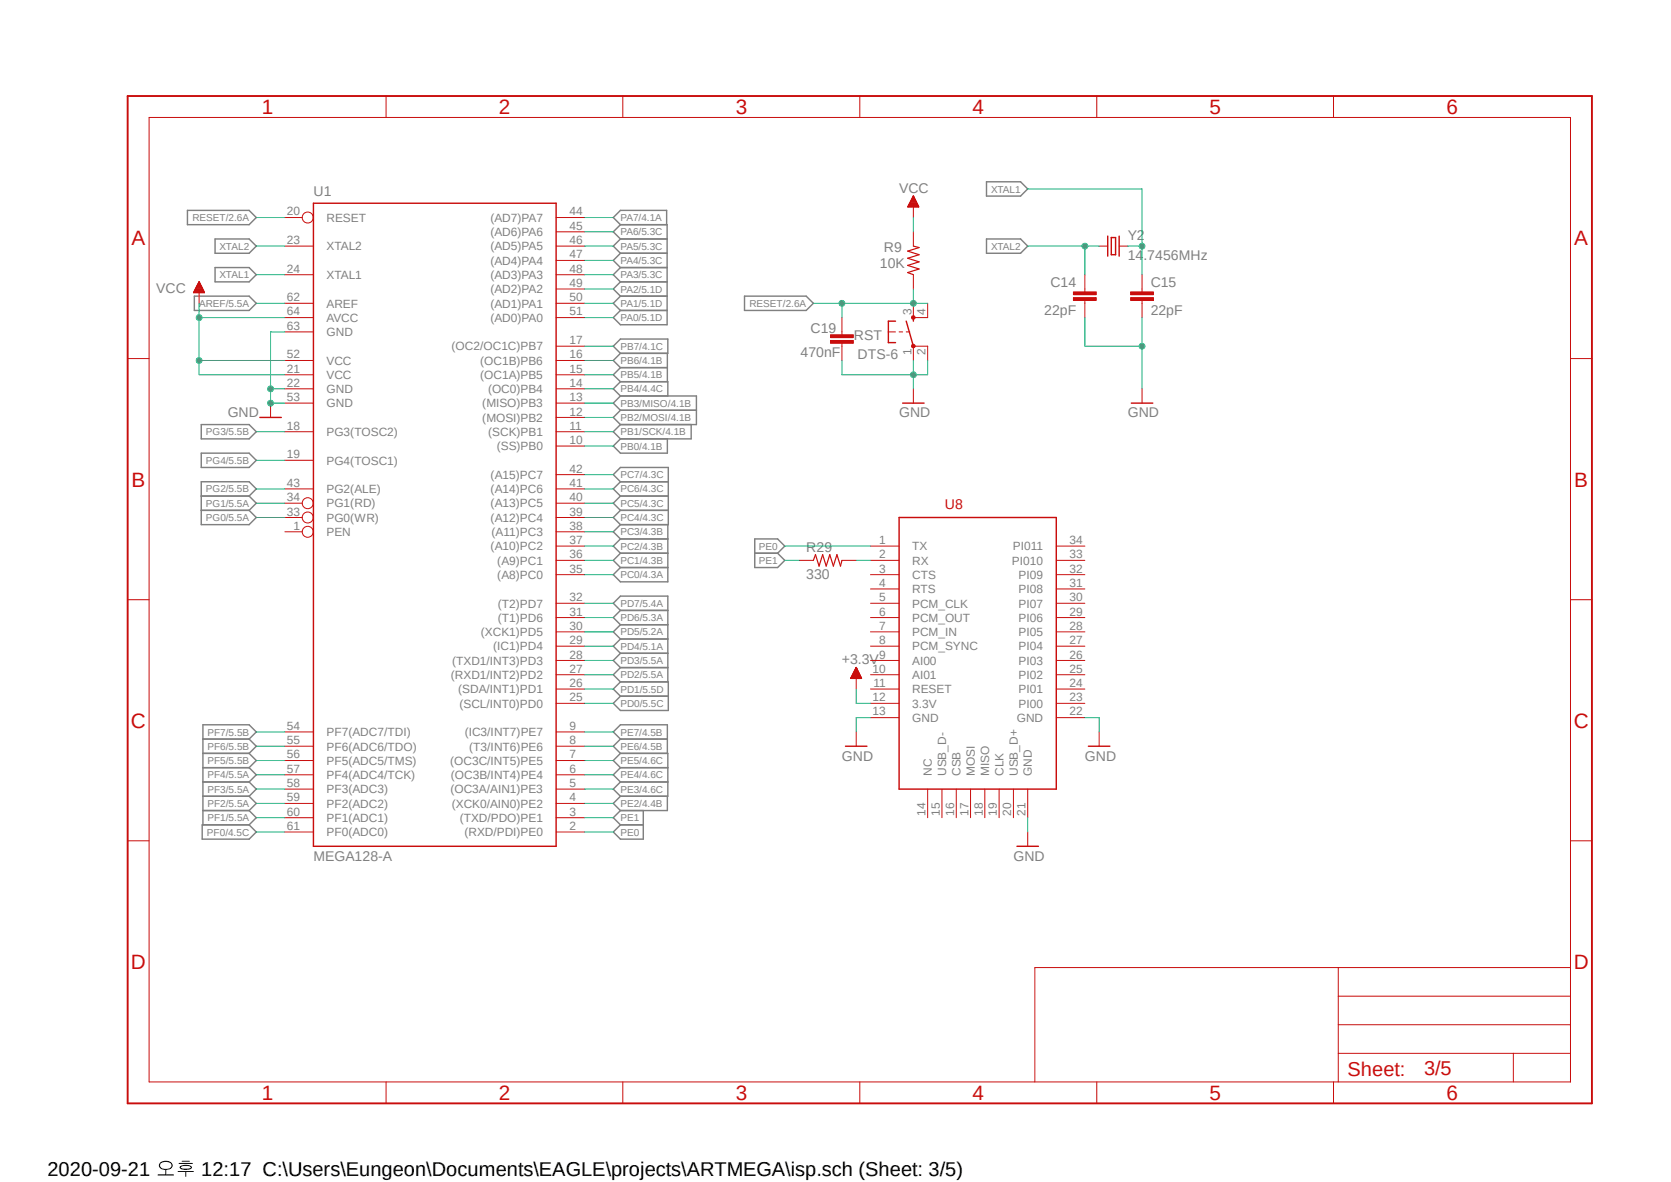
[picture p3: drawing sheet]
<svg xmlns="http://www.w3.org/2000/svg" width="297mm" height="210mm" viewBox="0 0 297 210" stroke-linecap="round" stroke-linejoin="round" font-family="sans-serif">
<path d="M28.4 206.7a.85 .85 0 0 0 .1 .9 .85 .85 0 0 0 1 .3 .85 .85 0 0 0 .9-.3 .85 .85 0 0 0 .1-.9 1.61 1.61 0 0 0-2.1 0zM28.6 206.7a1.44 1.44 0 0 1 1.9 .2v.2a1.17 1.17 0 0 1-2.1 0zM28 208.7l.1 .2 2.8-.1-.1-.1h-1.3v-.8l-.1 .8zM31.8 206.7v.1l2.5-.1zM32.3 206.3l.1 .1 1.3-.1zM32 207.2l-.1 .2a1.46 1.46 0 0 0 1.7 .4l.5-.2a.28 .28 0 0 0-.2-.5l-.9-.1zM32.2 207.3a2.45 2.45 0 0 1 1.7 0v.1a1.97 1.97 0 0 1-1.8 0zM31.6 208.1l.1 .1h1.2v.9h.2v-.9h1.4z" fill="#000"/>
<path d="M22.2 16.7l261.1 179.9M283.3 16.7l-261.1 179.9" fill="none" stroke="#fff" stroke-width=".18"/>
<g fill="none" stroke="#808080" stroke-width=".25">
<path d="M33.3 37.4h11l1.3 1.3-1.3 1.2h-11zM110.3 39.9h8.3v17.8h-8.3l-1.3-1.3 1.3-1.2M110.3 39.9l-1.3-1.2 1.3-1.3h8.2v2.5M110.3 39.9l-1.3 1.3 1.3 1.3M175.3 32.3h6.1l1.3 1.3-1.3 1.2h-6.1zM34.5 52.6h9.8l1.3 1.3-1.3 1.3h-9.8zM38.2 47.5h6.1l1.3 1.3-1.3 1.3h-6.1zM38.2 42.5h6.1l1.3 1.2-1.3 1.3h-6.1zM110.3 55.2h8.3M110.3 52.6h8.3M110.3 50.1h8.3M110.3 47.5h8.3"/>
<path d="M110.3 45h8.3M110.3 42.5h8.3M110.3 42.5l-1.3 1.2 1.3 1.3M110.3 45l-1.3 1.3 1.3 1.2M110.3 47.5l-1.3 1.3 1.3 1.3M110.3 50.1l-1.3 1.3 1.3 1.2M110.3 52.6l-1.3 1.3 1.3 1.3M132.3 52.6h11l1.3 1.3-1.3 1.3h-11zM175.3 42.5h6.1l1.3 1.2-1.3 1.3h-6.1zM35.8 75.4h8.5l1.3 1.3-1.3 1.3h-8.5zM110.3 78l-1.3 1.2 1.3 1.3h8.3v-2.5M110.3 72.9l-1.3 1.3 1.3 1.2"/>
<path d="M110.3 70.4l-1.3 1.2 1.3 1.3M110.3 67.8l-1.3 1.3 1.3 1.3M110.3 65.3l-1.3 1.3 1.3 1.2M110.3 60.2h8.4v2.6h-8.4l-1.3-1.3zM110.3 67.8h8.4v2.6M110.3 62.8l-1.3 1.3 1.3 1.2M110.3 65.3h8.3M110.3 70.4h13.5v5h-13.5M110.3 72.9h13.5M110.3 75.4l-1.3 1.3 1.3 1.3M118.6 62.8v5M122.9 75.4v2.6h-12.6"/>
<path d="M35.8 80.5h8.5l1.3 1.3-1.3 1.3h-8.5zM35.8 88.1h8.5M35.8 90.7h8.5M44.3 88.1l1.3-1.2-1.3-1.3h-8.5v7.6h8.5l1.3-1.3-1.3-1.2M44.3 88.1l1.3 1.3-1.3 1.3M110.3 98.3h8.4M110.3 95.8h8.4M110.3 85.6l-1.3-1.3 1.3-1.2h8.5v10.1h-8.5M110.3 85.6h8.5M110.3 85.6l-1.3 1.3 1.3 1.2M110.3 88.1h8.5M110.3 88.1l-1.3 1.3 1.3 1.3"/>
<path d="M110.3 90.7h8.5M110.3 90.7l-1.3 1.2 1.3 1.3M110.3 93.2l-1.3 1.3 1.3 1.3M110.3 95.8l-1.3 1.2 1.3 1.3M110.3 98.3l-1.3 1.3 1.3 1.2M118.7 93.2v10.2h-8.4l-1.3-1.3 1.3-1.3M134.2 95.8h4l1.3 1.2-1.3 1.3 1.3 1.3-1.3 1.2h-4zM134.2 98.3h4M110.3 100.8h8.4M110.3 108.5l-1.3-1.3 1.3-1.3h8.4v15.3M110.3 108.5h8.4M110.3 108.5l-1.3 1.2 1.3 1.3"/>
<path d="M110.3 111h8.4M110.3 111l-1.3 1.3 1.3 1.2M110.3 113.5h8.4M110.3 113.5l-1.3 1.3 1.3 1.3M110.3 116.1h8.4M110.3 116.1l-1.3 1.2 1.3 1.3M110.3 118.6h8.4M110.3 118.6l-1.3 1.3 1.3 1.3M36.1 138.9h8.2M36.1 136.4h8.2M36.1 133.9h8.2M36.1 131.3h8.2"/>
<path d="M44.3 131.3l1.3-1.3-1.3-1.2h-8.2v17.8M44.3 138.9l1.3 1.3-1.3 1.3M44.3 136.4l1.3 1.3-1.3 1.2M44.3 133.9l1.3 1.2-1.3 1.3M44.3 131.3l1.3 1.3-1.3 1.3M110.3 131.3l-1.3-1.3 1.3-1.2h8.3v5.1M110.3 133.9h8.4v7.6h-8.4M110.3 138.9h8.4M110.3 136.4h8.4M110.3 131.3h8.3M110.3 138.9l-1.3 1.3 1.3 1.3M110.3 136.4l-1.3 1.3 1.3 1.2"/>
<path d="M110.3 133.9l-1.3 1.2 1.3 1.3M110.3 131.3l-1.3 1.3 1.3 1.3M110.3 121.2h8.5v5h-8.5l-1.3-1.2 1.3-1.3M110.3 121.2l-1.3 1.2 1.3 1.3M110.3 123.7h8.5M35.9 146.6h8.4l1.3 1.2-1.3 1.3h-8.4zM36.1 144h8.2M36.1 141.5h8.2M44.3 144l1.3 1.3-1.3 1.3M44.3 141.5l1.3 1.2-1.3 1.3M110.3 146.6h4M110.3 144l-1.3 1.3 1.3 1.3"/>
<path d="M110.3 141.5l-1.3 1.2 1.3 1.3M114.3 144v5.1h-4l-1.3-1.3 1.3-1.2M118.6 141.5v2.5h-8.3"/>
</g>
<g fill="none" stroke="#c90d0c" stroke-width=".18">
<path d="M68.6 17.1v3.8M110.7 17.1v3.8M152.8 17.1v3.8M194.9 17.1v3.8M237 17.1v3.8M26.5 20.9h252.6v171.3h-252.6zM50.6 38.7h3.1M98.8 38.7h5.1M50.6 43.7h5.1M50.6 48.8h5.1M50.6 53.9h5.1M50.6 56.4h5.1"/>
<path d="M50.6 59h5.1M98.8 41.2h5.1M98.8 43.7h5.1M98.8 46.3h5.1M98.8 48.8h5.1M98.8 51.4h5.1M98.8 53.9h5.1M98.8 56.4h5.1M192.8 51.4v.5M192.8 53.4v.5M195.4 43.7h1.5M198.9 43.7h1.5"/>
<path d="M22.7 63.7h3.8M50.6 64.1h5.1M50.6 66.6h5.1M50.6 69.1h5.1M50.6 71.6h5.1M50.6 76.7h5.1M98.8 61.5h5.1M98.8 64.1h5.1M98.8 66.6h5.1M98.8 69.1h5.1M98.8 71.6h5.1M98.8 74.2h5.1"/>
<path d="M98.8 76.7h5.1M98.8 79.2h5.1M279.1 63.7h3.9M50.6 86.9h5.1M50.6 89.4h3.1M50.6 91.9h3.1M50.6 94.5h3.1M50.6 81.8h5.1M98.8 84.3h5.1M98.8 86.9h5.1M98.8 89.4h5.1M98.8 91.9h5.1"/>
<path d="M98.8 94.5h5.1M98.8 97h5.1M98.8 99.6h5.1M142 99.6h2.6M149.6 99.6h2.6M154.7 97h5.1M154.7 99.6h5.1M187.7 97h5.1M187.7 99.6h5.1M22.7 106.6h3.8M98.8 107.2h5.1M98.8 109.7h5.1"/>
<path d="M98.8 112.3h5.1M98.8 114.8h5.1M98.8 117.3h5.1M98.8 119.9h5.1M98.8 102.1h5.1M151.6 119.9h1.2M151.6 119.8h1.2M151.6 119.7h1.1M151.7 119.6h1M151.7 119.5h1M151.8 119.5h.8M151.8 119.4h.8"/>
<path d="M151.8 119.3h.7M151.9 119.2h.6M151.9 119.1h.5M152 119h.4M152 118.9h.4M152.1 118.8h.2M152.1 118.7h.2M152.1 118.7h.1M152.2 119.9v2.5M152.2 118.6l.6 1.9M152.2 118.6l.9 1.9h-1.9zM152.2 118.6l-.6 1.9"/>
<path d="M152.2 118.7h.1M154.7 107.2h5.1M154.7 109.7h5.1M154.7 112.3h5.1M154.7 114.8h5.1M154.7 117.3h5.1M154.7 119.9h5.1M154.7 102.1h5.1M154.7 104.6h5.1M187.7 107.2h5.1M187.7 109.7h5.1M187.7 112.3h5.1"/>
<path d="M187.7 114.8h5.1M187.7 117.3h5.1M187.7 119.9h5.1M187.7 102.1h5.1M187.7 104.6h5.1M279.1 106.6h3.9M50.6 137.7h5.1M50.6 135.1h5.1M50.6 132.6h5.1M50.6 130h5.1M98.8 137.7h5.1M98.8 135.1h5.1"/>
<path d="M98.8 132.6h5.1M98.8 130h5.1M98.8 122.4h5.1M98.8 125h5.1M151.3 120.4h1.8M151.3 120.3h1.7M151.4 120.2h1.6M151.5 120.1h1.4M151.5 120h1.4M152.2 130v2.6M154.7 122.4h5.1M154.7 125h5.1"/>
<path d="M154.7 127.5h5.1M187.7 122.4h5.1M187.7 125h5.1M187.7 127.5h5.1M195.4 130v2.6M22.7 149.4h3.8M50.6 147.8h5.1M50.6 145.3h5.1M50.6 142.7h5.1M50.6 140.2h5.1M98.8 147.8h5.1M98.8 145.3h5.1"/>
<path d="M98.8 142.7h5.1M98.8 140.2h5.1M164.9 140.2v5.1M167.4 140.2v5.1M170 140.2v5.1M172.5 140.2v5.1M175 140.2v5.1M177.6 140.2v5.1M180.1 140.2v5.1M182.7 140.2v5.1M182.7 147.8v2.6M279.1 149.4h3.9"/>
<path d="M237.9 171.9v20.3M237.9 177h41.2M279.1 171.9h-95.2v20.3M68.6 192.2v3.8M110.7 192.2v3.8M152.8 192.2v3.8M194.9 192.2v3.8M237 192.2v3.8M237.9 187.2h41.2M237.9 182.1h41.2M269 187.2v5"/>
<circle cx="54.7" cy="38.6" r=".98"/>
<circle cx="54.7" cy="89.4" r=".98"/>
<circle cx="54.7" cy="94.5" r=".98"/>
<circle cx="54.7" cy="91.9" r=".98"/>
</g>
<path d="M22.7 17.1h260.3v178.9h-260.3z" fill="none" stroke="#c90d0c" stroke-width=".34"/>
<path d="M55.7 36.1h43.1v114.3h-43.1zM196.9 42v3.5M197.5 42.2h.8v3.1h-.8zM198.9 42v3.5M159.8 91.9h27.9v48.3h-27.9zM152.2 118.6l.9 1.9h-1.9zM152.2 118.6l-.6 1.9M152.2 118.6l.6 1.9M150.3 132.6h3.8M193.5 132.6h3.8M180.8 150.4h3.8" fill="none" stroke="#c90d0c" stroke-width=".25"/>
<path d="M144.6 99.6l.3-1 .7 2 .6-2 .7 2 .6-2 .6 2 .7-2 .6 2 .2-1" fill="none" stroke="#c90d0c" stroke-width=".21"/>
<path d="M190.8 51.9h4.1v.5h-4.1z" fill-rule="evenodd" fill="#c90d0c"/>
<path d="M190.8 51.9h4.1v.5h-4.1z" fill="none" stroke="#c90d0c" stroke-width=".18"/>
<path d="M190.8 52.9h4.1v.5h-4.1z" fill-rule="evenodd" fill="#c90d0c"/>
<path d="M190.8 52.9h4.1v.5h-4.1zM192.8 48.8v2.6M192.8 53.9v2.5M203 51.4v.5M203 53.4v.5" fill="none" stroke="#c90d0c" stroke-width=".18"/>
<path d="M201 52.9h4v.5h-4z" fill-rule="evenodd" fill="#c90d0c"/>
<path d="M201 52.9h4v.5h-4z" fill="none" stroke="#c90d0c" stroke-width=".18"/>
<path d="M201 51.9h4v.5h-4z" fill-rule="evenodd" fill="#c90d0c"/>
<path d="M157.9 59h1.3M159.8 59h.6M161.1 59h.6M162.3 41.2v2.5M162.3 48.8v2.6M162.3 56.4h2.6M201 51.9h4v.5h-4zM203 48.8v2.6M203 53.9v2.5M162.3 61.5h2.6M203 69.1v2.5" fill="none" stroke="#c90d0c" stroke-width=".18"/>
<path d="M159.2 57.1h-1.3v3.8h1.3M161.1 57.1l1.2 4.4M162.3 56.4v.7M201.1 71.6h3.8" fill="none" stroke="#c90d0c" stroke-width=".25"/>
<path d="M162.3 43.7l1.1 .3-2.1 .6 2.1 .7-2.1 .6 2.1 .6-2.1 .7 2.1 .6-2.1 .6 1 .4" fill="none" stroke="#c90d0c" stroke-width=".21"/>
<path d="M162.1 61.3h.5l.1 .2-.1 .2h-.5z" fill-rule="evenodd" fill="#c90d0c"/>
<path d="M162.1 61.3h.5l.1 .2-.1 .2h-.5z" fill="none" stroke="#c90d0c" stroke-width=".18"/>
<path d="M162.1 56.2h.5l.1 .2-.1 .2h-.5z" fill-rule="evenodd" fill="#c90d0c"/>
<g fill="none" stroke="#c90d0c" stroke-width=".18">
<path d="M161.4 36.7h1.9M161.5 36.6h1.7M161.5 36.5h1.7M161.5 36.4h1.6M161.6 36.3h1.5M161.6 36.2h1.4M161.7 36.2h1.3M161.8 36.1h1.1M161.8 35.9h1.1M161.9 35.8h.9M161.9 35.7h.9M162 35.6h.7"/>
<path d="M162 35.5h.7M162.1 35.4h.5M162.1 35.3h.5M162.2 35.2h.3M162.2 35.1h.3M162.3 35h.1M162.3 34.9h.1M162.3 36.1v2.6M162.3 34.8l1 1.9h-1.9zM149.6 59v.5M162.1 56.2h.5l.1 .2-.1 .2h-.5zM162.3 53.9v2.5"/>
<path d="M164.9 53.9v2.5M149.6 61v.5M162.3 61.5v2.6M162.3 69.1v2.5M164.9 61.5v2.6"/>
</g>
<path d="M162.3 34.8l1 1.9h-1.9zM160.4 71.6h3.9" fill="none" stroke="#c90d0c" stroke-width=".25"/>
<path d="M147.6 60.5h4.1v.5h-4.1z" fill-rule="evenodd" fill="#c90d0c"/>
<path d="M147.6 60.5h4.1v.5h-4.1z" fill="none" stroke="#c90d0c" stroke-width=".18"/>
<path d="M147.6 59.5h4.1v.5h-4.1z" fill-rule="evenodd" fill="#c90d0c"/>
<g fill="none" stroke="#c90d0c" stroke-width=".18">
<path d="M34.5 51.9h1.8M34.5 51.8h1.7M34.6 51.7h1.6M34.6 51.6h1.6M34.7 51.5h1.4M34.7 51.4h1.4M34.8 51.4h1.2M34.8 51.2h1.2M34.8 51.1h1.1M34.9 51.1h1M34.9 51h1M35 50.9h.8"/>
<path d="M35 50.8h.8M35.1 50.7h.6M35.1 50.6h.5M35.1 50.5h.5M35.2 50.5h.4M35.3 50.3h.2M35.3 50.2h.2M35.3 50.2h.1M35.4 51.4v2.5M35.4 50.1l.9 1.9h-1.9zM35.4 50.1h.1M147.6 59.5h4.1v.5h-4.1z"/>
<path d="M149.6 56.4v2.6M48.1 71.6v2.6M149.6 61.5v2.6"/>
</g>
<path d="M35.4 50.1l.9 1.9h-1.9zM46.2 74.2h3.8" fill="none" stroke="#c90d0c" stroke-width=".25"/>
<path d="M144.6 53.9h17.7M149.6 53.9v2.5" fill="none" stroke="#0dab76" stroke-width=".18"/>
<circle cx="149.6" cy="53.9" r=".51" fill="#0dab76"/>
<g fill="none" stroke="#0dab76" stroke-width=".18">
<path d="M162.3 51.4v2.5"/>
<circle cx="149.6" cy="53.9" r=".51"/>
</g>
<circle cx="162.3" cy="53.9" r=".51" fill="#0dab76"/>
<g fill="none" stroke="#0dab76" stroke-width=".18">
<path d="M45.6 38.7h5M203 33.6v15.2M162.3 53.9h2.6M200.4 43.7h2.6M139.5 97h15.2M139.5 99.6h2.5M103.9 147.8h5.1M103.9 145.3h5.1"/>
<circle cx="162.3" cy="53.9" r=".51"/>
</g>
<circle cx="203" cy="43.7" r=".51" fill="#0dab76"/>
<g fill="none" stroke="#0dab76" stroke-width=".18">
<path d="M182.7 33.6h20.3M45.6 48.8h5M45.6 43.7h5M182.7 43.7h12.7M192.8 43.7v5.1"/>
<circle cx="203" cy="43.7" r=".51"/>
</g>
<circle cx="192.8" cy="43.7" r=".51" fill="#0dab76"/>
<g fill="none" stroke="#0dab76" stroke-width=".18">
<path d="M35.4 53.9v12.7h15.2M35.4 64.1h15.2"/>
<circle cx="192.8" cy="43.7" r=".51"/>
</g>
<circle cx="35.4" cy="64.1" r=".51" fill="#0dab76"/>
<g fill="none" stroke="#0dab76" stroke-width=".18">
<path d="M35.4 56.4h15.2"/>
<circle cx="35.4" cy="64.1" r=".51"/>
</g>
<circle cx="35.4" cy="56.4" r=".51" fill="#0dab76"/>
<g fill="none" stroke="#0dab76" stroke-width=".18">
<path d="M162.3 38.7v2.5M50.6 69.1h-2.5v2.5h2.5"/>
<circle cx="35.4" cy="56.4" r=".51"/>
</g>
<circle cx="48.1" cy="71.6" r=".51" fill="#0dab76"/>
<g fill="none" stroke="#0dab76" stroke-width=".18">
<path d="M50.6 59h-2.5v10.1"/>
<circle cx="48.1" cy="71.6" r=".51"/>
</g>
<circle cx="48.1" cy="69.1" r=".51" fill="#0dab76"/>
<g fill="none" stroke="#0dab76" stroke-width=".18">
<path d="M162.3 64.1v5M164.9 64.1v2.5h-2.6"/>
<circle cx="48.1" cy="69.1" r=".51"/>
</g>
<circle cx="162.3" cy="66.6" r=".51" fill="#0dab76"/>
<g fill="none" stroke="#0dab76" stroke-width=".18">
<path d="M192.8 56.4v5.1h10.2M203 56.4v12.7M149.6 64.1v2.5h12.7"/>
<circle cx="162.3" cy="66.6" r=".51"/>
</g>
<circle cx="203" cy="61.5" r=".51" fill="#0dab76"/>
<g fill="none" stroke="#0dab76" stroke-width=".18">
<path d="M103.9 38.7h5.1M45.6 53.9h5M103.9 41.2h5.1M103.9 43.7h5.1M103.9 46.3h5.1M103.9 48.8h5.1M103.9 51.4h5.1M103.9 53.9h5.1M103.9 56.4h5.1M45.6 76.7h5M103.9 61.5h5.1M103.9 64.1h5.1"/>
<path d="M103.9 66.6h5.1M103.9 69.1h5.1M103.9 71.6h5.1M103.9 74.2h5.1M103.9 76.7h5.1M103.9 79.2h5.1M45.6 86.9h5M45.6 89.4h5M45.6 91.9h5M45.6 81.8h5M103.9 84.3h5.1M103.9 86.9h5.1"/>
<path d="M103.9 89.4h5.1M103.9 91.9h5.1M103.9 94.5h5.1M103.9 97h5.1M103.9 99.6h5.1M152.2 99.6h2.5M103.9 107.2h5.1M103.9 109.7h5.1M103.9 112.3h5.1M103.9 114.8h5.1M103.9 117.3h5.1M103.9 119.9h5.1"/>
<path d="M103.9 102.1h5.1M45.6 137.7h5M45.6 135.1h5M45.6 132.6h5M45.6 130h5M103.9 137.7h5.1M103.9 135.1h5.1M103.9 132.6h5.1M103.9 130h5.1M103.9 122.4h5.1M103.9 125h5.1M152.2 122.4v2.6h2.5"/>
<path d="M154.7 127.5h-2.5v2.5M192.8 127.5h2.6v2.5M45.6 147.8h5M45.6 145.3h5M45.6 142.7h5M45.6 140.2h5M103.9 142.7h5.1M103.9 140.2h5.1M182.7 145.3v2.5"/>
<circle cx="203" cy="61.5" r=".51"/>
</g>
<g font-size="3.7" fill="#c90d0c">
<text x="46.5" y="20.3">1</text>
<text x="88.6" y="20.3">2</text>
<text x="130.8" y="20.3">3</text>
<text x="172.8" y="20.3">4</text>
<text x="215" y="20.3">5</text>
<text x="257.1" y="20.3">6</text>
<text x="23.4" y="43.6">A</text>
<text x="279.8" y="43.6">A</text>
<text x="23.4" y="86.4">B</text>
<text x="279.8" y="86.4">B</text>
<text x="23.3" y="129.3">C</text>
<text x="279.7" y="129.3">C</text>
<text x="23.3" y="172.1">D</text>
<text x="279.7" y="172.1">D</text>
<text x="46.5" y="195.5">1</text>
<text x="88.6" y="195.5">2</text>
<text x="130.8" y="195.5">3</text>
<text x="172.8" y="195.5">4</text>
<text x="215" y="195.5">5</text>
<text x="257.1" y="195.5">6</text>
</g>
<g font-size="3.6" fill="#c90d0c">
<text x="239.5" y="191.1">Sheet:</text>
<text x="253.1" y="191">3/5</text>
</g>
<g font-size="3.6">
<text x="8.4" y="208.9">2020-09-21</text>
<text x="35.8" y="208.9">12:17 C:\Users\Eungeon\Documents\EAGLE\projects\ARTMEGA\isp.sch (Sheet: 3/5)</text>
</g>
<g font-size="2.5" fill="#808080">
<text x="55.7" y="34.8">U1</text>
<text x="159.8" y="34.2">VCC</text>
<text x="156.4" y="47.5">10K</text>
<text x="157.1" y="44.7">R9</text>
<text x="200.5" y="46.3">14.7456MHz</text>
<text x="200.5" y="42.7">Y2</text>
<text x="27.8" y="52">VCC</text>
<text x="186.7" y="51">C14</text>
<text x="204.5" y="51">C15</text>
<text x="144.1" y="59.1">C19</text>
<text x="185.6" y="56.1">22pF</text>
<text x="204.5" y="56.1">22pF</text>
<text x="142.3" y="63.4">470nF</text>
<text x="151.8" y="60.5">RST</text>
<text x="152.4" y="63.8">DTS-6</text>
<text x="40.5" y="74.2">GND</text>
<text x="159.8" y="74.2">GND</text>
<text x="200.5" y="74.2">GND</text>
<text x="143.3" y="98.1">R29</text>
<text x="143.3" y="102.9">330</text>
<text x="149.7" y="118">+3.3V</text>
<text x="149.7" y="135.1">GND</text>
<text x="192.8" y="135.1">GND</text>
<text x="55.7" y="152.9">MEGA128-A</text>
<text x="180.1" y="152.9">GND</text>
</g>
<text font-size="2.5" fill="#c90d0c" x="167.9" y="90.4">U8</text>
<g font-size="2.1" fill="#808080">
<text x="51" y="38.3">20</text>
<text x="58" y="39.4">RESET</text>
<text x="87.2" y="42">(AD6)PA6</text>
<text x="87.2" y="39.4">(AD7)PA7</text>
<text x="101.2" y="40.8">45</text>
<text x="101.2" y="38.3">44</text>
<text x="51" y="43.3">23</text>
<text x="58" y="44.5">XTAL2</text>
<text x="87.2" y="44.5">(AD5)PA5</text>
<text x="87.2" y="47">(AD4)PA4</text>
<text x="101.2" y="43.3">46</text>
<text x="101.2" y="45.9">47</text>
<text x="51" y="53.5">62</text>
<text x="51" y="48.4">24</text>
<text x="58" y="49.6">XTAL1</text>
<text x="87.2" y="49.6">(AD3)PA3</text>
<text x="87.2" y="52.1">(AD2)PA2</text>
<text x="101.2" y="48.4">48</text>
<text x="101.2" y="51">49</text>
<text x="101.2" y="53.5">50</text>
<text x="51" y="56">64</text>
<text x="51" y="58.6">63</text>
<text x="58" y="57.2">AVCC</text>
<text x="58" y="59.7">GND</text>
<text x="58" y="54.7">AREF</text>
<text x="87.2" y="54.7">(AD1)PA1</text>
<text x="87.2" y="57.2">(AD0)PA0</text>
<text x="101.2" y="56">51</text>
<text x="162" y="56" transform="rotate(-90 162 56)">3</text>
<text x="164.5" y="56" transform="rotate(-90 164.5 56)">4</text>
<text x="51" y="63.7">52</text>
<text x="58" y="64.8">VCC</text>
<text x="80.3" y="62.3">(OC2/OC1C)PB7</text>
<text x="85.3" y="64.8">(OC1B)PB6</text>
<text x="101.2" y="61.1">17</text>
<text x="101.2" y="63.7">16</text>
<text x="162" y="63" transform="rotate(-90 162 63)">1</text>
<text x="164.5" y="63" transform="rotate(-90 164.5 63)">2</text>
<text x="51" y="66.2">21</text>
<text x="51" y="71.3">53</text>
<text x="51" y="68.7">22</text>
<text x="58" y="67.4">VCC</text>
<text x="58" y="69.8">GND</text>
<text x="85.3" y="67.4">(OC1A)PB5</text>
<text x="86.7" y="69.9">(OC0)PB4</text>
<text x="101.2" y="66.2">15</text>
<text x="101.2" y="68.7">14</text>
<text x="101.2" y="71.3">13</text>
<text x="51" y="76.4">18</text>
<text x="58" y="72.4">GND</text>
<text x="58" y="77.5">PG3(TOSC2)</text>
<text x="85.7" y="72.4">(MISO)PB3</text>
<text x="85.7" y="74.9">(MOSI)PB2</text>
<text x="86.8" y="77.5">(SCK)PB1</text>
<text x="101.2" y="73.8">12</text>
<text x="101.2" y="76.4">11</text>
<text x="51" y="81.4">19</text>
<text x="58" y="82.5">PG4(TOSC1)</text>
<text x="88.3" y="80">(SS)PB0</text>
<text x="101.2" y="84">42</text>
<text x="101.2" y="78.9">10</text>
<text x="51" y="89.1">34</text>
<text x="51" y="86.5">43</text>
<text x="58" y="87.6">PG2(ALE)</text>
<text x="87.2" y="85.1">(A15)PC7</text>
<text x="87.2" y="87.6">(A14)PC6</text>
<text x="101.2" y="86.5">41</text>
<text x="101.2" y="89.1">40</text>
<text x="51" y="91.6">33</text>
<text x="52.2" y="94.1">1</text>
<text x="58" y="92.7">PG0(WR)</text>
<text x="58" y="90.2">PG1(RD)</text>
<text x="58" y="95.2">PEN</text>
<text x="87.2" y="90.2">(A13)PC5</text>
<text x="87.2" y="92.7">(A12)PC4</text>
<text x="87.4" y="95.2">(A11)PC3</text>
<text x="101.2" y="91.6">39</text>
<text x="101.2" y="94.1">38</text>
<text x="87.2" y="97.8">(A10)PC2</text>
<text x="88.4" y="100.3">(A9)PC1</text>
<text x="101.2" y="96.7">37</text>
<text x="101.2" y="99.2">36</text>
<text x="101.2" y="101.8">35</text>
<text x="156.3" y="96.7">1</text>
<text x="156.3" y="99.2">2</text>
<text x="156.3" y="101.8">3</text>
<text x="162.1" y="97.8">TX</text>
<text x="162.1" y="100.3">RX</text>
<text x="179.9" y="100.3">PI010</text>
<text x="180" y="97.8">PI011</text>
<text x="190.1" y="101.8">32</text>
<text x="190.1" y="99.2">33</text>
<text x="190.1" y="96.7">34</text>
<text x="88.4" y="102.9">(A8)PC0</text>
<text x="88.5" y="107.9">(T2)PD7</text>
<text x="101.2" y="106.8">32</text>
<text x="156.3" y="104.3">4</text>
<text x="156.3" y="106.8">5</text>
<text x="162.1" y="102.9">CTS</text>
<text x="162.1" y="105.4">RTS</text>
<text x="162.1" y="107.9">PCM_CLK</text>
<text x="181.1" y="107.9">PI07</text>
<text x="181.1" y="105.4">PI08</text>
<text x="181.1" y="102.9">PI09</text>
<text x="190.1" y="106.8">30</text>
<text x="190.1" y="104.3">31</text>
<text x="85.5" y="113">(XCK1)PD5</text>
<text x="88.5" y="110.5">(T1)PD6</text>
<text x="101.2" y="109.4">31</text>
<text x="101.2" y="111.9">30</text>
<text x="156.3" y="109.4">6</text>
<text x="156.3" y="111.9">7</text>
<text x="162.1" y="110.5">PCM_OUT</text>
<text x="162.1" y="113">PCM_IN</text>
<text x="181.1" y="113">PI05</text>
<text x="181.1" y="110.5">PI06</text>
<text x="190.1" y="111.9">28</text>
<text x="190.1" y="109.4">29</text>
<text x="80.3" y="118.1">(TXD1/INT3)PD3</text>
<text x="87.7" y="115.6">(IC1)PD4</text>
<text x="101.2" y="114.5">29</text>
<text x="101.2" y="117">28</text>
<text x="101.2" y="119.5">27</text>
<text x="155.1" y="119.5">10</text>
<text x="156.3" y="114.5">8</text>
<text x="156.3" y="117">9</text>
<text x="162.1" y="115.6">PCM_SYNC</text>
<text x="162.1" y="118.1">AI00</text>
<text x="181.1" y="118.1">PI03</text>
<text x="181.1" y="115.6">PI04</text>
<text x="190.1" y="119.5">25</text>
<text x="190.1" y="117">26</text>
<text x="190.1" y="114.5">27</text>
<text x="80.1" y="120.6">(RXD1/INT2)PD2</text>
<text x="81.4" y="123.2">(SDA/INT1)PD1</text>
<text x="81.7" y="125.7">(SCL/INT0)PD0</text>
<text x="101.2" y="122">26</text>
<text x="101.2" y="124.6">25</text>
<text x="155.1" y="124.6">12</text>
<text x="155.3" y="122">11</text>
<text x="162.1" y="120.6">AI01</text>
<text x="162.1" y="123.2">RESET</text>
<text x="162.1" y="125.7">3.3V</text>
<text x="181.1" y="125.7">PI00</text>
<text x="181.1" y="123.2">PI01</text>
<text x="181.1" y="120.6">PI02</text>
<text x="190.1" y="124.6">23</text>
<text x="190.1" y="122">24</text>
<text x="51" y="129.7">54</text>
<text x="58" y="130.8">PF7(ADC7/TDI)</text>
<text x="82.6" y="130.8">(IC3/INT7)PE7</text>
<text x="101.2" y="129.7">9</text>
<text x="155.1" y="127.1">13</text>
<text x="162.1" y="128.3">GND</text>
<text x="180.7" y="128.3">GND</text>
<text x="190.1" y="127.1">22</text>
<text x="51" y="137.3">57</text>
<text x="51" y="134.7">56</text>
<text x="51" y="132.2">55</text>
<text x="58" y="135.9">PF5(ADC5/TMS)</text>
<text x="58" y="133.3">PF6(ADC6/TDO)</text>
<text x="80" y="135.9">(OC3C/INT5)PE5</text>
<text x="83.4" y="133.3">(T3/INT6)PE6</text>
<text x="101.2" y="137.3">6</text>
<text x="101.2" y="134.7">7</text>
<text x="101.2" y="132.2">8</text>
<text x="165.6" y="137.9" transform="rotate(-90 165.6 137.9)">NC</text>
<text x="168.2" y="137.9" transform="rotate(-90 168.2 137.9)">USB_D-</text>
<text x="170.7" y="137.9" transform="rotate(-90 170.7 137.9)">CSB</text>
<text x="173.3" y="137.9" transform="rotate(-90 173.3 137.9)">MOSI</text>
<text x="175.8" y="137.9" transform="rotate(-90 175.8 137.9)">MISO</text>
<text x="178.3" y="137.9" transform="rotate(-90 178.3 137.9)">CLK</text>
<text x="180.9" y="137.9" transform="rotate(-90 180.9 137.9)">USB_D+</text>
<text x="183.4" y="137.9" transform="rotate(-90 183.4 137.9)">GND</text>
<text x="51" y="142.4">59</text>
<text x="51" y="139.8">58</text>
<text x="58" y="143.5">PF2(ADC2)</text>
<text x="58" y="141">PF3(ADC3)</text>
<text x="58" y="138.4">PF4(ADC4/TCK)</text>
<text x="80.1" y="141">(OC3A/AIN1)PE3</text>
<text x="80.1" y="138.4">(OC3B/INT4)PE4</text>
<text x="80.3" y="143.5">(XCK0/AIN0)PE2</text>
<text x="101.2" y="142.4">4</text>
<text x="101.2" y="139.8">5</text>
<text x="51" y="147.4">61</text>
<text x="51" y="144.9">60</text>
<text x="58" y="148.6">PF0(ADC0)</text>
<text x="58" y="146">PF1(ADC1)</text>
<text x="81.7" y="146">(TXD/PDO)PE1</text>
<text x="82.5" y="148.6">(RXD/PDI)PE0</text>
<text x="101.2" y="147.4">2</text>
<text x="101.2" y="144.9">3</text>
<text x="164.5" y="144.9" transform="rotate(-90 164.5 144.9)">14</text>
<text x="167" y="144.9" transform="rotate(-90 167 144.9)">15</text>
<text x="169.6" y="144.9" transform="rotate(-90 169.6 144.9)">16</text>
<text x="172.1" y="144.9" transform="rotate(-90 172.1 144.9)">17</text>
<text x="174.7" y="144.9" transform="rotate(-90 174.7 144.9)">18</text>
<text x="177.2" y="144.9" transform="rotate(-90 177.2 144.9)">19</text>
<text x="179.7" y="144.9" transform="rotate(-90 179.7 144.9)">20</text>
<text x="182.3" y="144.9" transform="rotate(-90 182.3 144.9)">21</text>
</g>
<g font-size="1.8" fill="#808080">
<text x="176.1" y="34.2">XTAL1</text>
<text x="34.2" y="39.3">RESET/2.6A</text>
<text x="110.3" y="41.8">PA6/5.3C</text>
<text x="110.3" y="39.3">PA7/4.1A</text>
<text x="39" y="44.4">XTAL2</text>
<text x="110.3" y="44.4">PA5/5.3C</text>
<text x="110.3" y="46.9">PA4/5.3C</text>
<text x="176.1" y="44.4">XTAL2</text>
<text x="39" y="49.4">XTAL1</text>
<text x="110.3" y="49.4">PA3/5.3C</text>
<text x="110.3" y="52">PA2/5.1D</text>
<text x="35.4" y="54.5">AREF/5.5A</text>
<text x="110.3" y="54.5">PA1/5.1D</text>
<text x="110.3" y="57.1">PA0/5.1D</text>
<text x="133.2" y="54.5">RESET/2.6A</text>
<text x="110.3" y="62.1">PB7/4.1C</text>
<text x="110.3" y="64.7">PB6/4.1B</text>
<text x="110.3" y="67.2">PB5/4.1B</text>
<text x="110.3" y="69.7">PB4/4.4C</text>
<text x="36.6" y="77.3">PG3/5.5B</text>
<text x="110.3" y="72.3">PB3/MISO/4.1B</text>
<text x="110.3" y="74.8">PB2/MOSI/4.1B</text>
<text x="110.3" y="77.3">PB1/SCK/4.1B</text>
<text x="36.6" y="82.4">PG4/5.5B</text>
<text x="110.3" y="79.9">PB0/4.1B</text>
<text x="36.6" y="87.5">PG2/5.5B</text>
<text x="110.3" y="85">PC7/4.3C</text>
<text x="110.3" y="87.5">PC6/4.3C</text>
<text x="36.6" y="92.6">PG0/5.5A</text>
<text x="36.6" y="90">PG1/5.5A</text>
<text x="110.3" y="90">PC5/4.3C</text>
<text x="110.3" y="92.6">PC4/4.3C</text>
<text x="110.3" y="95.1">PC3/4.3B</text>
<text x="110.3" y="97.7">PC2/4.3B</text>
<text x="110.3" y="100.2">PC1/4.3B</text>
<text x="134.9" y="97.7">PE0</text>
<text x="134.9" y="100.2">PE1</text>
<text x="110.3" y="107.8">PD7/5.4A</text>
<text x="110.3" y="102.7">PC0/4.3A</text>
<text x="110.3" y="110.4">PD6/5.3A</text>
<text x="110.3" y="112.9">PD5/5.2A</text>
<text x="110.3" y="115.4">PD4/5.1A</text>
<text x="110.3" y="118">PD3/5.5A</text>
<text x="110.3" y="120.5">PD2/5.5A</text>
<text x="110.3" y="123.1">PD1/5.5D</text>
<text x="110.3" y="125.6">PD0/5.5C</text>
<text x="36.9" y="130.7">PF7/5.5B</text>
<text x="110.3" y="130.7">PE7/4.5B</text>
<text x="36.9" y="135.8">PF5/5.5B</text>
<text x="36.9" y="133.2">PF6/5.5B</text>
<text x="110.3" y="135.8">PE5/4.6C</text>
<text x="110.3" y="133.2">PE6/4.5B</text>
<text x="36.9" y="143.4">PF2/5.5A</text>
<text x="36.9" y="140.8">PF3/5.5A</text>
<text x="36.9" y="138.3">PF4/5.5A</text>
<text x="110.3" y="143.4">PE2/4.4B</text>
<text x="110.3" y="140.8">PE3/4.6C</text>
<text x="110.3" y="138.3">PE4/4.6C</text>
<text x="36.8" y="148.5">PF0/4.5C</text>
<text x="36.9" y="145.9">PF1/5.5A</text>
<text x="110.3" y="148.5">PE0</text>
<text x="110.3" y="145.9">PE1</text>
</g>
</svg>
